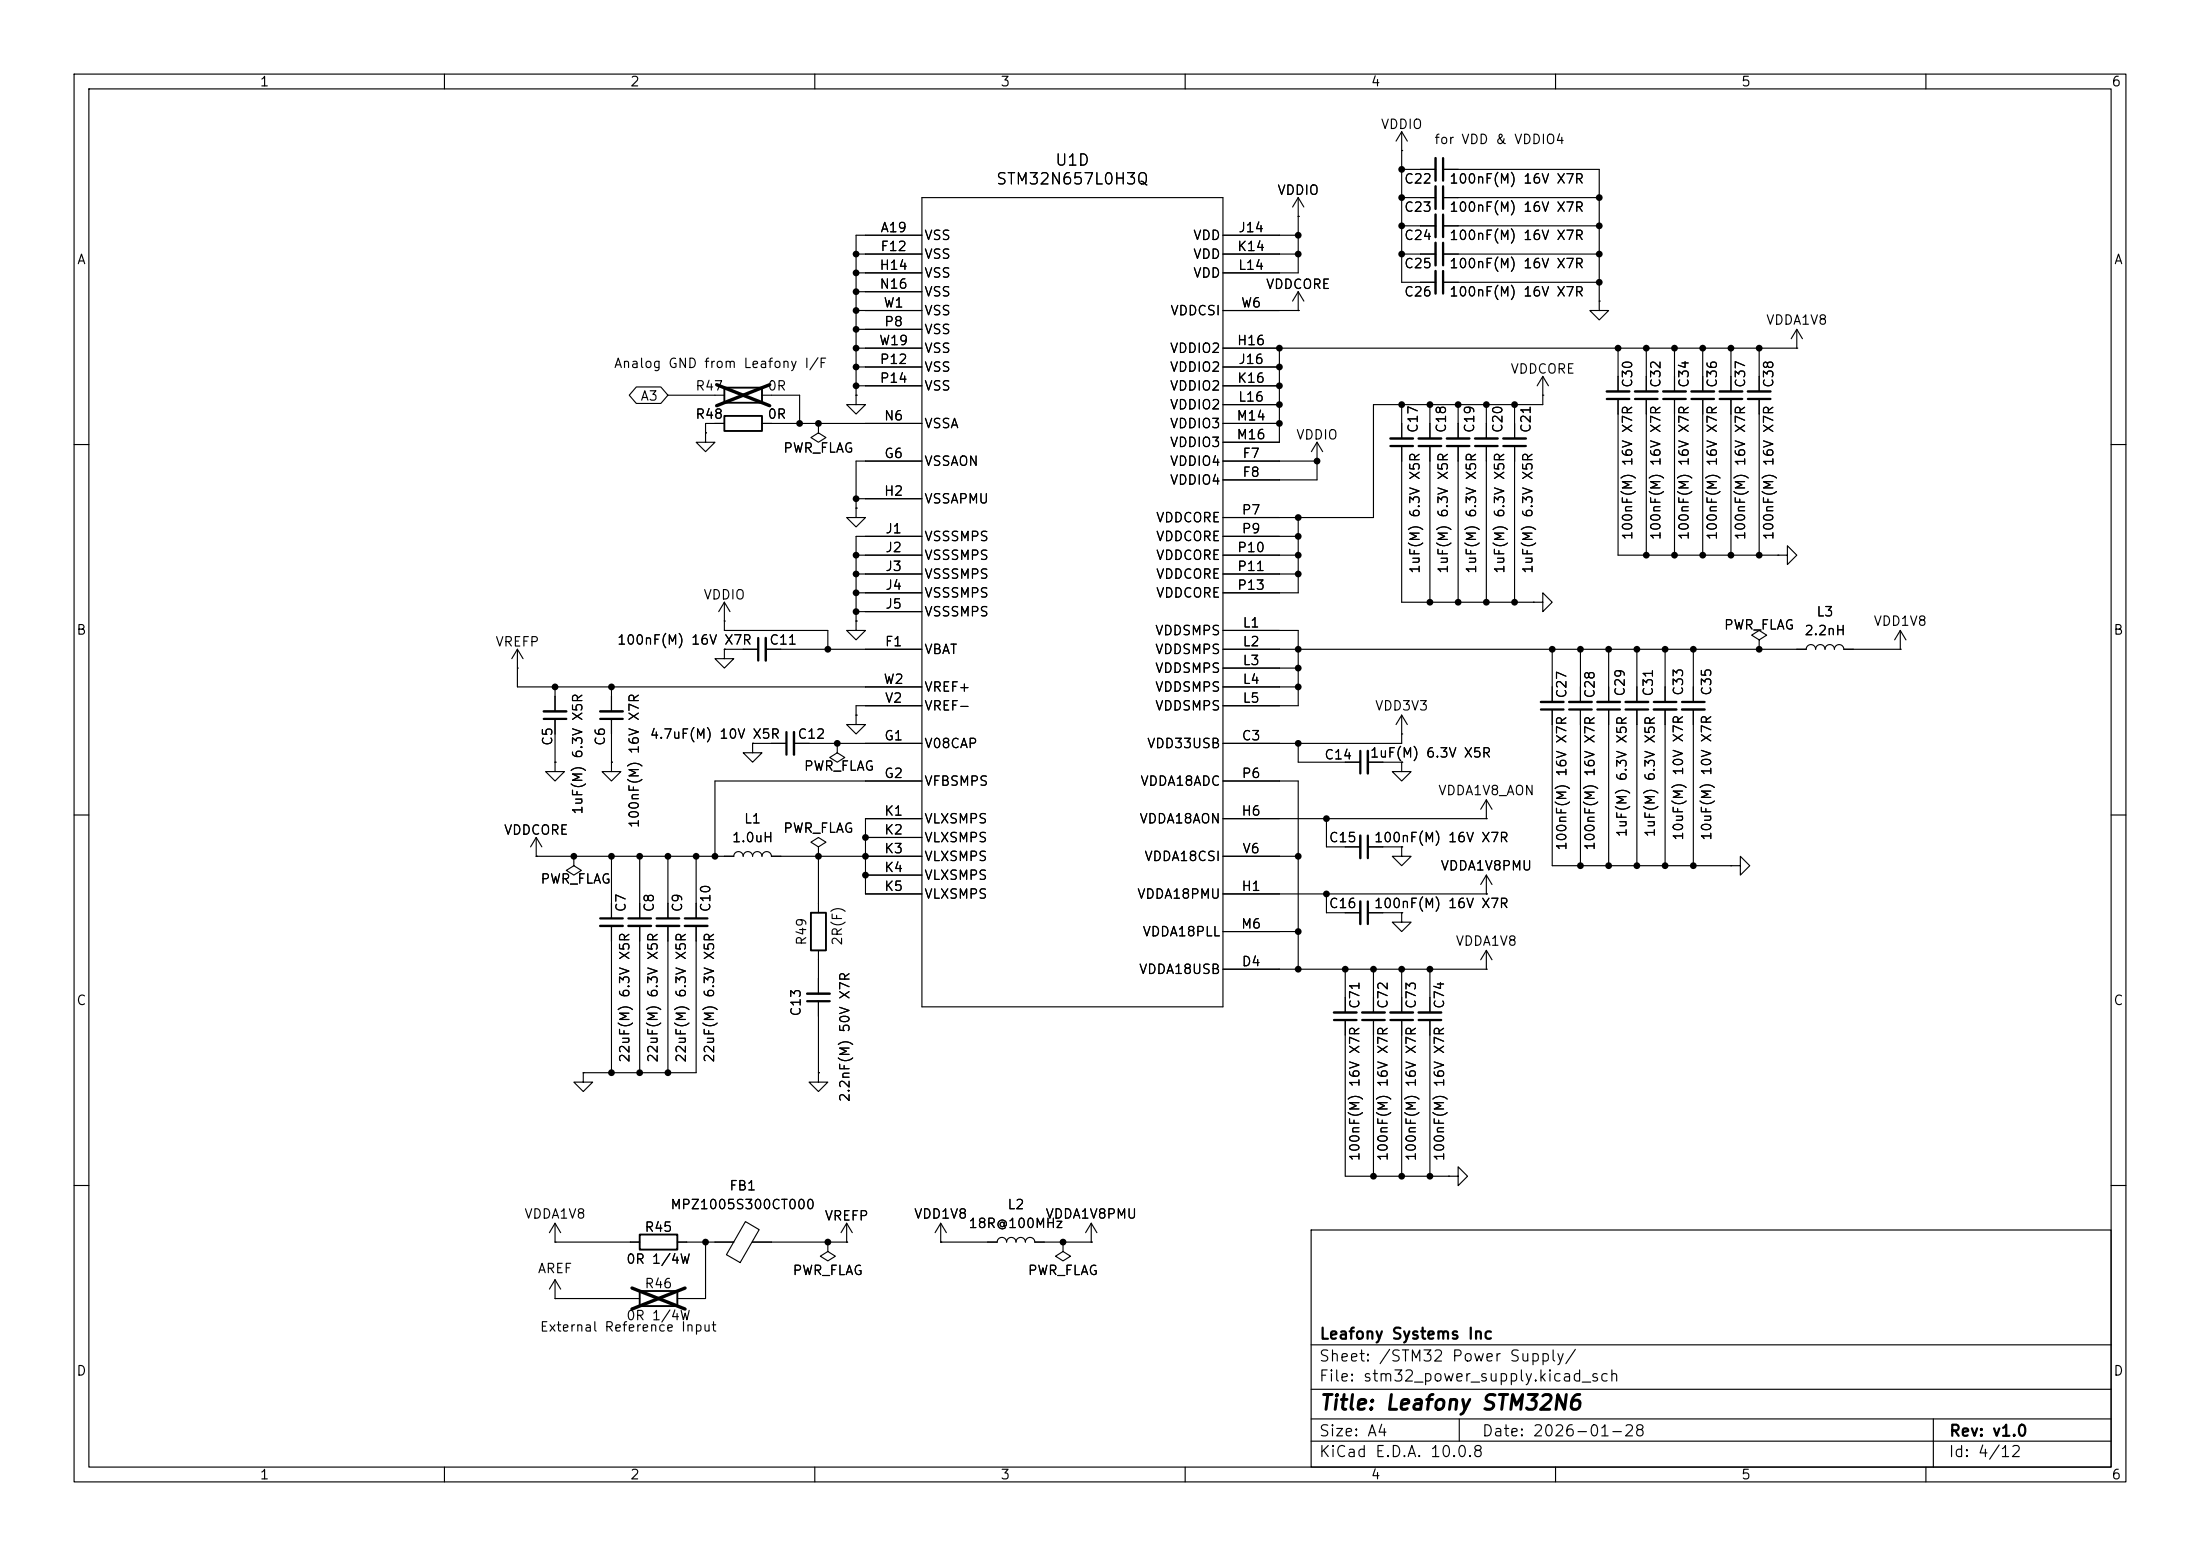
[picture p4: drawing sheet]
<svg xmlns="http://www.w3.org/2000/svg" width="297mm" height="210mm" viewBox="0 0 297 210" stroke-linecap="round" stroke-linejoin="round" font-family="sans-serif">
<g fill="none" stroke="#000" stroke-width=".15">
<path d="M10 10h277v190h-277zM12 12h273v186h-273zM60 10v2M110 10v2M160 10v2M189.2 17.8v20.3h4.6M189.2 17.8l-.7 1.3M189.2 17.8l.8 1.3M210 10v2M260 10v2M115.6 34.3h8.9M115.6 36.8h8.9"/>
<path d="M115.6 39.4h8.9M124.5 26.7h40.6v109.2h-40.6zM124.5 31.8h-8.9v21.5M165.1 34.3h10.2M165.1 31.8h10.2M175.3 29.2h.1M175.3 26.7l-.8 1.2M175.3 26.7l.7 1.2M175.3 26.7v10.1h-10.2M175.3 39.4v2.5M175.3 39.4l-.8 1.2M175.3 39.4l.7 1.2"/>
<path d="M189.2 20.3h.1M189.2 34.3h4.6M189.2 22.9h4.6M189.2 26.7h4.6M189.2 30.5h4.6M194.8 34.3h21.1M194.8 22.9h21.1v17.7M194.8 26.7h21.1M194.8 38.1h21.1M194.8 30.5h21.1M85.9 52.2h3.3l1 1.1-1 1.2h-3.3l-.9-1.2zM90.2 53.3h7.6"/>
<path d="M95.2 58.4v1.3h1.3l-1.3 1.3-1.2-1.3h1.2M95.2 58.4h.1M97.8 57.2h-2.6v1.2M102.9 57.2h21.6M102.9 53.3h5v3.9M110.5 57.2v1.2l1 .7-1 .6-1-.6 1-.7M110.5 57.2h.1M115.6 53.3v1.3h1.2l-1.2 1.3-1.3-1.3h1.3M115.6 53.3h.1M115.6 47h8.9M115.6 49.5h8.9M115.6 52.1h8.9"/>
<path d="M115.6 44.5h8.9M115.6 41.9h8.9M165.1 47h77.5M165.1 49.5h7.6M165.1 52.1h7.6M165.1 54.6h7.6M165.1 57.2h7.6M165.1 41.9h10.2M172.7 47v12.7h-7.6M175.3 41.9h.1M177.8 59.7l-.8 1.3M177.8 59.7l.8 1.3"/>
<path d="M177.8 59.7v5.1h-12.7M189.2 54.6v4.6M193 54.6v4.6M196.8 54.6v4.6M200.7 54.6v4.6M204.5 54.6v4.6M208.3 53.3h.1M208.3 50.8l-.8 1.3M208.3 50.8l.7 1.3M208.3 50.8v3.8h-22.9v15.3h-20.3M215.9 40.6v1.3h1.3l-1.3 1.3-1.3-1.3h1.3M215.9 40.6h.1"/>
<path d="M218.4 47v5.8M218.4 53.8v21.1h21.6M222.2 47v5.8M222.2 53.8v21.1M226.1 47v5.8M226.1 53.8v21.1M229.9 47v5.8M229.9 53.8v21.1M233.7 47v5.8M233.7 53.8v21.1M237.5 47v5.8M237.5 53.8v21.1"/>
<path d="M242.6 47h.1M242.6 44.5l-.8 1.2M242.6 44.5l.7 1.2M242.6 44.5v2.5M10 60h2M115.6 68.6v1.3h1.2l-1.2 1.2-1.3-1.2h1.3M115.6 68.6h.1M115.6 67.3h8.9M115.6 74.9h8.9M115.6 77.5h8.9M124.5 62.2h-8.9v6.4M124.5 72.4h-8.9v11.4"/>
<path d="M165.1 62.2h12.7M165.1 72.4h10.2M165.1 74.9h10.2M165.1 77.5h10.2M175.3 69.9v10.1h-10.2M177.8 62.2h.1M189.2 60.2v21.1h17.8M193 60.2v21.1M196.8 60.2v21.1M200.7 60.2v21.1M204.5 60.2v21.1M240 74.9h1.3v1.3l1.3-1.3-1.3-1.2v1.2"/>
<path d="M240 74.9h.1M285 60h2M69.8 90.2h.1M69.8 87.6l-.7 1.3M69.8 87.6l.8 1.3M69.8 87.6v5.1h54.7M74.9 92.7v3.3M74.9 97v5.9M82.5 92.7v3.3M82.5 97v5.9M97.8 87.6v1.3h1.3l-1.3 1.3-1.3-1.3h1.3M97.8 87.6h.1"/>
<path d="M97.8 83.8h.1M97.8 87.6h4.6M97.8 81.3v3.8h14v2.5M97.8 81.3l-.8 1.3M97.8 81.3l.8 1.3M103.4 87.6h21.1M115.6 96.5v1.3h1.2l-1.2 1.3-1.3-1.3h1.3M115.6 96.5h.1M115.6 83.8v1.3h1.2l-1.2 1.3-1.3-1.3h1.3M115.6 83.8h.1M115.6 80h8.9M115.6 82.6h8.9"/>
<path d="M124.5 95.3h-8.9v1.2M165.1 87.6h78.7a.64 .64 0 0 1 .7-.6 .64 .64 0 0 1 .6 .6 .64 .64 0 0 1 .6-.6 .64 .64 0 0 1 .7 .6 .64 .64 0 0 1 .6-.6 .64 .64 0 0 1 .6 .6 .64 .64 0 0 1 .7-.6 .64 .64 0 0 1 .6 .6h7.6M165.1 85.1h10.2v10.2h-10.2M165.1 90.2h10.2M165.1 92.7h10.2M189.2 99.1h.1M189.2 96.5v3.8h-24.1M189.2 96.5l-.7 1.3M189.2 96.5l.8 1.3M207 81.3h1.3v1.3l1.2-1.3-1.2-1.3v1.3M207 81.3h.1M209.5 87.6v7.1"/>
<path d="M209.5 95.8v21h24.2M213.4 87.6v7.1M213.4 95.8v21M217.2 87.6v7.1M217.2 95.8v21M221 87.6v7.1M221 95.8v21M224.8 87.6v7.1M224.8 95.8v21M228.6 87.6v7.1M228.6 95.8v21M237.5 86.4l1-.7-1-.6-1 .6 1 .7v1.2"/>
<path d="M237.5 87.6h.1M256.5 87.6h.1M256.5 85.1l-.7 1.3M256.5 85.1l.8 1.3M256.5 85.1v2.5M10 110h2M72.4 115.6h26.7a.64 .64 0 0 1 .6-.7 .64 .64 0 0 1 .6 .7 .64 .64 0 0 1 .7-.7 .64 .64 0 0 1 .6 .7 .64 .64 0 0 1 .6-.7 .64 .64 0 0 1 .7 .7 .64 .64 0 0 1 .6-.7 .64 .64 0 0 1 .6 .7h20.4M72.4 115.6h.1M72.4 113l-.8 1.3M72.4 113l.8 1.3M72.4 113v2.6M74.9 102.9v1.2h1.3l-1.3 1.3-1.2-1.3h1.2"/>
<path d="M74.9 102.9h.1M77.5 115.6v1.2l1 .7-1 .6-1-.6 1-.7M77.5 115.6h.1M82.5 102.9v1.2h1.3l-1.3 1.3-1.2-1.3h1.2M82.5 102.9h.1M82.5 115.6v8.4M86.4 115.6v8.4M90.2 115.6v8.4M94 115.6v8.4M101.6 100.3v1.3h1.3l-1.3 1.3-1.3-1.3h1.3M101.6 100.3h.1M101.6 100.3h4.6"/>
<path d="M107.2 100.3h17.3M110.5 114.3l1-.6-1-.7-1 .7 1 .6v1.3M110.5 115.6h.1M110.5 115.6v7.6M113 100.3v1.3l1 .6-1 .7-1-.7 1-.6M113 100.3h.1M116.8 113h7.7M116.8 118.1h7.7M124.5 105.4h-28v10.2M124.5 110.5h-7.7v10.2h7.7M165.1 105.4h10.2v25.4M165.1 115.6h10.2"/>
<path d="M165.1 110.5h35.6M175.3 100.3v2.6h8.3M179.1 110.5v3.8h4.5M184.7 114.3h4.5M184.7 102.9h4.5M189.2 114.3v1.3h-1.2l1.2 1.2 1.3-1.2h-1.3M189.2 114.3h.1M189.2 102.9v1.2h-1.2l1.2 1.3 1.3-1.3h-1.3M189.2 102.9h.1M200.7 110.5h.1M200.7 118.1l-.8 1.3M200.7 118.1l.7 1.3"/>
<path d="M200.7 108v2.5M200.7 118.1v2.6M200.7 108l-.8 1.2M200.7 108l.7 1.2M233.7 116.8h1.2v1.3l1.3-1.3-1.3-1.2v1.2M233.7 116.8h.1M285 110h2M82.5 125v19.8M86.4 125v19.8M90.2 125v19.8M94 125v19.8h-15.3M110.5 128.3v5.8"/>
<path d="M110.5 135.1v9.7M165.1 130.8h35.6M165.1 120.7h35.6M165.1 125.7h10.2M179.1 120.7v2.5h4.5M181.6 130.8v5.9M181.6 137.7v21.1h14M184.7 123.2h4.5M185.4 130.8v5.9M185.4 137.7v21.1M189.2 123.2v1.3h-1.2l1.2 1.2 1.3-1.2h-1.3M189.2 123.2h.1"/>
<path d="M189.2 130.8v5.9M189.2 137.7v21.1M193 130.8v5.9M193 137.7v21.1M200.7 120.7h.1M200.7 130.8h.1M200.7 128.3v2.5M200.7 128.3l-.8 1.2M200.7 128.3l.7 1.2M78.7 144.8v1.3h1.3l-1.3 1.2-1.2-1.2h1.2M78.7 144.8h.1M110.5 144.8v1.3h1.3l-1.3 1.2-1.3-1.2h1.3"/>
<path d="M110.5 144.8h.1M195.6 158.8h1.2v1.2l1.3-1.2-1.3-1.3v1.3M195.6 158.8h.1M10 160h2M74.9 167.6h.1M74.9 175.3h.1M74.9 167.6h11.5M74.9 165.1v2.5M74.9 172.7v2.6M74.9 165.1l-.7 1.3M74.9 165.1l.8 1.3M74.9 172.7l-.7 1.3"/>
<path d="M74.9 172.7l.8 1.3M74.9 175.3h11.5M91.4 167.6h7.7M95.2 167.6v7.7h-3.8M100.6 164.9l1.9 1.1-2.6 4.4-1.8-1.1zM101.5 167.6h12.8M111.8 167.6v1.3l1 .6-1 .7-1.1-.7 1.1-.6M111.8 167.6h.1M114.3 167.6h.1M114.3 165.1l-.8 1.3M114.3 165.1l.8 1.3M114.3 165.1v2.5"/>
<path d="M127 167.6h7.6a.64 .64 0 0 1 .7-.6 .64 .64 0 0 1 .6 .6 .64 .64 0 0 1 .6-.6 .64 .64 0 0 1 .7 .6 .64 .64 0 0 1 .6-.6 .64 .64 0 0 1 .6 .6 .64 .64 0 0 1 .7-.6 .64 .64 0 0 1 .6 .6h7.6M127 167.6h.1M127 165.1l-.8 1.3M127 165.1l.8 1.3M127 165.1v2.5M143.5 167.6v1.3l1 .6-1 .7-1-.7 1-.6M143.5 167.6h.1M147.3 167.6h.1M147.3 165.1l-.7 1.3M147.3 165.1l.8 1.3M147.3 165.1v2.5M177 166h108v32h-108z"/>
<path d="M285 160h2M60 198v2M110 198v2M160 198v2M177 194.5h108M177 191.5h108M177 187.5h108M177 181.5h108M197 191.5v3M210 198v2M260 198v2M261 191.5v6.5"/>
</g>
<g fill="none" stroke="#000" stroke-width=".3">
<path d="M194.8 21.3v3.1M194.8 25.1v3.1M194.8 29v3M194.8 32.8v3M194.8 36.6v3M216.9 53.8h3.1M220.7 53.8h3.1M224.5 53.8h3.1M228.3 53.8h3.1M232.2 53.8h3M236 53.8h3M187.7 60.2h3.1"/>
<path d="M191.5 60.2h3.1M195.3 60.2h3.1M199.1 60.2h3.1M202.9 60.2h3.1M73.4 97h3.1M81 97h3.1M102.4 86.1v3.1M106.2 98.8v3.1M208 95.8h3.1M211.8 95.8h3.1M215.6 95.8h3.1M219.5 95.8h3"/>
<path d="M223.3 94.7h3M227.1 94.7h3M183.6 101.3v3.1M184.7 112.8v3M81 124h3.1M84.8 124h3.1M88.6 124h3.1M92.5 124h3M109 135.1h3M180.1 137.7h3M183.9 137.7h3M184.7 121.7v3"/>
<path d="M187.7 137.7h3.1M191.5 137.7h3.1"/>
</g>
<g fill="none" stroke="#000" stroke-width=".33">
<path d="M193.8 21.3v3.1M193.8 25.1v3.1M193.8 29v3M193.8 32.8v3M193.8 36.6v3M187.7 59.2h3.1M191.5 59.2h3.1M195.3 59.2h3.1M199.1 59.2h3.1M202.9 59.2h3.1M216.9 52.8h3.1M220.7 52.8h3.1"/>
<path d="M224.5 52.8h3.1M228.3 52.8h3.1M232.2 52.8h3M236 52.8h3M73.4 96h3.1M81 96h3.1M103.4 86.1v3.1M107.2 98.8v3.1M208 94.7h3.1M211.8 94.7h3.1M215.6 94.7h3.1M219.5 94.7h3"/>
<path d="M223.3 95.8h3M227.1 95.8h3M183.6 112.8v3M184.7 101.3v3.1M81 125h3.1M84.8 125h3.1M88.6 125h3.1M92.5 125h3M109 134.1h3M180.1 136.7h3M183.6 121.7v3M183.9 136.7h3"/>
<path d="M187.7 136.7h3.1M191.5 136.7h3.1"/>
</g>
<path d="M97.8 56.1h5.1v2.1h-5.1zM97.8 52.3h5.1v2.1h-5.1zM109.5 123.2h2v5.1h-2zM86.4 166.6h5v2.1h-5zM86.4 174.2h5v2.1h-5z" fill="none" stroke="#000" stroke-width=".25"/>
<path d="M96.7 51.9l7.2 2.9M103.9 51.9l-7.2 2.9M85.3 173.8l7.2 2.9M92.5 173.8l-7.2 2.9" fill="none" stroke="#000" stroke-width=".46"/>
<g fill="#000">
<circle cx="115.6" cy="36.8" r=".46"/>
<circle cx="115.6" cy="34.3" r=".46"/>
<circle cx="115.6" cy="39.4" r=".46"/>
<circle cx="175.3" cy="31.8" r=".46"/>
<circle cx="175.3" cy="34.3" r=".46"/>
<circle cx="189.2" cy="22.9" r=".46"/>
<circle cx="189.2" cy="26.7" r=".46"/>
<circle cx="189.2" cy="34.3" r=".46"/>
<circle cx="189.2" cy="30.5" r=".46"/>
<circle cx="215.9" cy="30.5" r=".46"/>
<circle cx="215.9" cy="34.3" r=".46"/>
<circle cx="215.9" cy="26.7" r=".46"/>
<circle cx="215.9" cy="38.1" r=".46"/>
<circle cx="107.9" cy="57.2" r=".46"/>
<circle cx="110.5" cy="57.2" r=".46"/>
<circle cx="115.6" cy="41.9" r=".46"/>
<circle cx="115.6" cy="44.5" r=".46"/>
<circle cx="115.6" cy="49.5" r=".46"/>
<circle cx="115.6" cy="47" r=".46"/>
<circle cx="115.6" cy="52.1" r=".46"/>
<circle cx="172.7" cy="54.6" r=".46"/>
<circle cx="172.7" cy="47" r=".46"/>
<circle cx="172.7" cy="52.1" r=".46"/>
<circle cx="172.7" cy="57.2" r=".46"/>
<circle cx="172.7" cy="49.5" r=".46"/>
<circle cx="189.2" cy="54.6" r=".46"/>
<circle cx="193" cy="54.6" r=".46"/>
<circle cx="196.8" cy="54.6" r=".46"/>
<circle cx="200.7" cy="54.6" r=".46"/>
<circle cx="204.5" cy="54.6" r=".46"/>
<circle cx="218.4" cy="47" r=".46"/>
<circle cx="222.2" cy="47" r=".46"/>
<circle cx="226.1" cy="47" r=".46"/>
<circle cx="229.9" cy="47" r=".46"/>
<circle cx="233.7" cy="47" r=".46"/>
<circle cx="237.5" cy="47" r=".46"/>
<circle cx="115.6" cy="77.5" r=".46"/>
<circle cx="115.6" cy="67.3" r=".46"/>
<circle cx="115.6" cy="74.9" r=".46"/>
<circle cx="175.3" cy="72.4" r=".46"/>
<circle cx="175.3" cy="77.5" r=".46"/>
<circle cx="175.3" cy="74.9" r=".46"/>
<circle cx="175.3" cy="69.9" r=".46"/>
<circle cx="177.8" cy="62.2" r=".46"/>
<circle cx="222.2" cy="74.9" r=".46"/>
<circle cx="226.1" cy="74.9" r=".46"/>
<circle cx="229.9" cy="74.9" r=".46"/>
<circle cx="233.7" cy="74.9" r=".46"/>
<circle cx="237.5" cy="74.9" r=".46"/>
<circle cx="74.9" cy="92.7" r=".46"/>
<circle cx="82.5" cy="92.7" r=".46"/>
<circle cx="111.8" cy="87.6" r=".46"/>
<circle cx="115.6" cy="82.6" r=".46"/>
<circle cx="115.6" cy="80" r=".46"/>
<circle cx="175.3" cy="92.7" r=".46"/>
<circle cx="175.3" cy="87.6" r=".46"/>
<circle cx="175.3" cy="90.2" r=".46"/>
<circle cx="193" cy="81.3" r=".46"/>
<circle cx="196.8" cy="81.3" r=".46"/>
<circle cx="200.7" cy="81.3" r=".46"/>
<circle cx="204.5" cy="81.3" r=".46"/>
<circle cx="209.5" cy="87.6" r=".46"/>
<circle cx="213.4" cy="87.6" r=".46"/>
<circle cx="217.2" cy="87.6" r=".46"/>
<circle cx="221" cy="87.6" r=".46"/>
<circle cx="224.8" cy="87.6" r=".46"/>
<circle cx="228.6" cy="87.6" r=".46"/>
<circle cx="237.5" cy="87.6" r=".46"/>
<circle cx="77.5" cy="115.6" r=".46"/>
<circle cx="82.5" cy="115.6" r=".46"/>
<circle cx="86.4" cy="115.6" r=".46"/>
<circle cx="90.2" cy="115.6" r=".46"/>
<circle cx="94" cy="115.6" r=".46"/>
<circle cx="96.5" cy="115.6" r=".46"/>
<circle cx="110.5" cy="115.6" r=".46"/>
<circle cx="113" cy="100.3" r=".46"/>
<circle cx="116.8" cy="118.1" r=".46"/>
<circle cx="116.8" cy="113" r=".46"/>
<circle cx="116.8" cy="115.6" r=".46"/>
<circle cx="175.3" cy="100.3" r=".46"/>
<circle cx="175.3" cy="115.6" r=".46"/>
<circle cx="179.1" cy="110.5" r=".46"/>
<circle cx="213.4" cy="116.8" r=".46"/>
<circle cx="217.2" cy="116.8" r=".46"/>
<circle cx="221" cy="116.8" r=".46"/>
<circle cx="224.8" cy="116.8" r=".46"/>
<circle cx="228.6" cy="116.8" r=".46"/>
<circle cx="175.3" cy="125.7" r=".46"/>
<circle cx="175.3" cy="130.8" r=".46"/>
<circle cx="179.1" cy="120.7" r=".46"/>
<circle cx="181.6" cy="130.8" r=".46"/>
<circle cx="185.4" cy="130.8" r=".46"/>
<circle cx="189.2" cy="130.8" r=".46"/>
<circle cx="193" cy="130.8" r=".46"/>
<circle cx="82.5" cy="144.8" r=".46"/>
<circle cx="86.4" cy="144.8" r=".46"/>
<circle cx="90.2" cy="144.8" r=".46"/>
<circle cx="185.4" cy="158.8" r=".46"/>
<circle cx="189.2" cy="158.8" r=".46"/>
<circle cx="193" cy="158.8" r=".46"/>
<circle cx="95.2" cy="167.6" r=".46"/>
<circle cx="111.8" cy="167.6" r=".46"/>
<circle cx="143.5" cy="167.6" r=".46"/>
</g>
<text font-size="2" x="178" y="190.8">Title: Leafony STM32N6</text>
<g font-size="1.5">
<text x="142.3" y="22.7">U1D</text>
<text x="134.4" y="25.3">STM32N657L0H3Q</text>
<text x="178" y="184.1">Sheet: /STM32 Power Supply/</text>
<text x="178" y="181.1">Leafony Systems Inc</text>
<text x="178" y="186.8">File: stm32_power_supply.kicad_sch</text>
<text x="178" y="197">KiCad E.D.A. 10.0.8</text>
<text x="178" y="194.2">Size: A4</text>
<text x="200" y="194.2">Date: 2026-01-28</text>
<text x="263" y="197">Id: 4/12</text>
<text x="263" y="194.2">Rev: v1.0</text>
</g>
<g font-size="1.3">
<text x="35" y="12">1</text>
<text x="85" y="12">2</text>
<text x="135" y="12">3</text>
<text x="185" y="12">4</text>
<text x="235" y="12">5</text>
<text x="285" y="12">6</text>
<text x="186.3" y="17.7">VDDIO</text>
<text x="193.5" y="19.8">for VDD &amp; VDDIO4</text>
<text x="172.4" y="26.6">VDDIO</text>
<text x="189.5" y="25.1">C22</text>
<text x="189.5" y="28.9">C23</text>
<text x="195.6" y="25.1">100nF(M) 16V X7R</text>
<text x="195.6" y="28.9">100nF(M) 16V X7R</text>
<text x="10.3" y="36">A</text>
<text x="118.8" y="31.7">A19</text>
<text x="118.8" y="34.2">F12</text>
<text x="124.7" y="32.7">VSS</text>
<text x="124.7" y="35.3">VSS</text>
<text x="161" y="32.7">VDD</text>
<text x="161" y="35.3">VDD</text>
<text x="166.9" y="34.2">K14</text>
<text x="167.1" y="31.7">J14</text>
<text x="189.5" y="32.7">C24</text>
<text x="195.6" y="32.7">100nF(M) 16V X7R</text>
<text x="285.3" y="36">A</text>
<text x="118.6" y="36.7">H14</text>
<text x="118.6" y="39.3">N16</text>
<text x="119.2" y="41.8">W1</text>
<text x="124.7" y="37.8">VSS</text>
<text x="124.7" y="40.3">VSS</text>
<text x="161" y="37.8">VDD</text>
<text x="167.1" y="36.7">L14</text>
<text x="167.5" y="41.8">W6</text>
<text x="170.8" y="39.3">VDDCORE</text>
<text x="189.5" y="36.5">C25</text>
<text x="189.5" y="40.3">C26</text>
<text x="195.6" y="36.5">100nF(M) 16V X7R</text>
<text x="195.6" y="40.3">100nF(M) 16V X7R</text>
<text x="118.6" y="46.9">W19</text>
<text x="119.3" y="44.4">P8</text>
<text x="124.7" y="45.4">VSS</text>
<text x="124.7" y="42.9">VSS</text>
<text x="124.7" y="48">VSS</text>
<text x="157.8" y="48">VDDIO2</text>
<text x="157.9" y="42.9">VDDCSI</text>
<text x="166.9" y="46.9">H16</text>
<text x="238.3" y="44.1">VDDA1V8</text>
<text x="82.8" y="50">Analog GND from Leafony I/F</text>
<text x="93.8" y="53">R47</text>
<text x="103.5" y="53">0R</text>
<text x="118.7" y="49.4">P12</text>
<text x="118.7" y="52">P14</text>
<text x="124.7" y="50.5">VSS</text>
<text x="124.7" y="53">VSS</text>
<text x="157.8" y="50.5">VDDIO2</text>
<text x="157.8" y="53">VDDIO2</text>
<text x="166.9" y="52">K16</text>
<text x="167.1" y="49.4">J16</text>
<text x="203.8" y="50.7">VDDCORE</text>
<text x="220.7" y="52.4" transform="rotate(-90 220.7 52.4)">C30</text>
<text x="224.5" y="52.4" transform="rotate(-90 224.5 52.4)">C32</text>
<text x="228.3" y="52.4" transform="rotate(-90 228.3 52.4)">C34</text>
<text x="232.1" y="52.4" transform="rotate(-90 232.1 52.4)">C36</text>
<text x="235.9" y="52.4" transform="rotate(-90 235.9 52.4)">C37</text>
<text x="239.7" y="52.4" transform="rotate(-90 239.7 52.4)">C38</text>
<text x="86.4" y="54.4">A3</text>
<text x="93.8" y="56.8">R48</text>
<text x="103.5" y="56.8">0R</text>
<text x="119.3" y="57.1">N6</text>
<text x="124.7" y="58.1">VSSA</text>
<text x="157.8" y="55.6">VDDIO2</text>
<text x="157.8" y="58.1">VDDIO3</text>
<text x="166.8" y="57.1">M14</text>
<text x="166.8" y="59.6">M16</text>
<text x="167.1" y="54.5">L16</text>
<text x="174.9" y="59.6">VDDIO</text>
<text x="191.7" y="58.5" transform="rotate(-90 191.7 58.5)">C17</text>
<text x="195.5" y="58.5" transform="rotate(-90 195.5 58.5)">C18</text>
<text x="199.3" y="58.5" transform="rotate(-90 199.3 58.5)">C19</text>
<text x="203.1" y="58.5" transform="rotate(-90 203.1 58.5)">C20</text>
<text x="207" y="58.5" transform="rotate(-90 207 58.5)">C21</text>
<text x="105.6" y="61.4">PWR_FLAG</text>
<text x="119.3" y="62.1">G6</text>
<text x="124.7" y="63.2">VSSAON</text>
<text x="157.8" y="63.2">VDDIO4</text>
<text x="157.8" y="65.7">VDDIO4</text>
<text x="157.8" y="60.7">VDDIO3</text>
<text x="167.6" y="62.1">F7</text>
<text x="167.6" y="64.7">F8</text>
<text x="119.3" y="67.2">H2</text>
<text x="124.7" y="68.3">VSSAPMU</text>
<text x="156" y="70.8">VDDCORE</text>
<text x="167.5" y="69.8">P7</text>
<text x="119.4" y="72.3">J1</text>
<text x="119.4" y="74.8">J2</text>
<text x="119.4" y="77.4">J3</text>
<text x="124.7" y="73.4">VSSSMPS</text>
<text x="124.7" y="75.9">VSSSMPS</text>
<text x="156" y="73.4">VDDCORE</text>
<text x="156" y="75.9">VDDCORE</text>
<text x="166.9" y="74.8">P10</text>
<text x="166.9" y="77.4">P11</text>
<text x="167.5" y="72.3">P9</text>
<text x="192" y="77.5" transform="rotate(-90 192 77.5)">1uF(M) 6.3V X5R</text>
<text x="195.8" y="77.5" transform="rotate(-90 195.8 77.5)">1uF(M) 6.3V X5R</text>
<text x="199.6" y="77.5" transform="rotate(-90 199.6 77.5)">1uF(M) 6.3V X5R</text>
<text x="203.4" y="77.5" transform="rotate(-90 203.4 77.5)">1uF(M) 6.3V X5R</text>
<text x="207.2" y="77.5" transform="rotate(-90 207.2 77.5)">1uF(M) 6.3V X5R</text>
<text x="220.7" y="73" transform="rotate(-90 220.7 73)">100nF(M) 16V X7R</text>
<text x="224.5" y="73" transform="rotate(-90 224.5 73)">100nF(M) 16V X7R</text>
<text x="228.3" y="73" transform="rotate(-90 228.3 73)">100nF(M) 16V X7R</text>
<text x="232.1" y="73" transform="rotate(-90 232.1 73)">100nF(M) 16V X7R</text>
<text x="235.9" y="73" transform="rotate(-90 235.9 73)">100nF(M) 16V X7R</text>
<text x="239.7" y="73" transform="rotate(-90 239.7 73)">100nF(M) 16V X7R</text>
<text x="94.9" y="81.2">VDDIO</text>
<text x="119.4" y="79.9">J4</text>
<text x="119.4" y="82.5">J5</text>
<text x="124.7" y="78.4">VSSSMPS</text>
<text x="124.7" y="81">VSSSMPS</text>
<text x="124.7" y="83.5">VSSSMPS</text>
<text x="156" y="78.4">VDDCORE</text>
<text x="156" y="81">VDDCORE</text>
<text x="166.9" y="79.9">P13</text>
<text x="245.1" y="83.5">L3</text>
<text x="10.2" y="86">B</text>
<text x="66.8" y="87.6">VREFP</text>
<text x="83.2" y="87.3">100nF(M) 16V X7R</text>
<text x="103.8" y="87.3">C11</text>
<text x="119.4" y="87.5">F1</text>
<text x="124.7" y="88.6">VBAT</text>
<text x="155.8" y="86.1">VDDSMPS</text>
<text x="155.8" y="88.6">VDDSMPS</text>
<text x="167.7" y="85">L1</text>
<text x="167.7" y="87.5">L2</text>
<text x="232.6" y="85.3">PWR_FLAG</text>
<text x="243.5" y="86.1">2.2nH</text>
<text x="252.8" y="84.8">VDD1V8</text>
<text x="285.2" y="86">B</text>
<text x="119.2" y="92.6">W2</text>
<text x="119.4" y="95.2">V2</text>
<text x="124.7" y="93.7">VREF+</text>
<text x="155.8" y="91.1">VDDSMPS</text>
<text x="155.8" y="93.7">VDDSMPS</text>
<text x="167.7" y="90.1">L3</text>
<text x="167.7" y="92.6">L4</text>
<text x="167.7" y="95.2">L5</text>
<text x="211.8" y="94.4" transform="rotate(-90 211.8 94.4)">C27</text>
<text x="215.6" y="94.4" transform="rotate(-90 215.6 94.4)">C28</text>
<text x="219.7" y="94.1" transform="rotate(-90 219.7 94.1)">C29</text>
<text x="223.5" y="94.1" transform="rotate(-90 223.5 94.1)">C31</text>
<text x="227.5" y="94" transform="rotate(-90 227.5 94)">C33</text>
<text x="231.3" y="94" transform="rotate(-90 231.3 94)">C35</text>
<text x="74.9" y="100.8" transform="rotate(-90 74.9 100.8)">C5</text>
<text x="82" y="100.8" transform="rotate(-90 82 100.8)">C6</text>
<text x="87.6" y="100">4.7uF(M) 10V X5R</text>
<text x="107.6" y="100">C12</text>
<text x="119.3" y="100.2">G1</text>
<text x="124.7" y="101.3">V08CAP</text>
<text x="124.7" y="96.2">VREF-</text>
<text x="154.8" y="101.3">VDD33USB</text>
<text x="155.8" y="96.2">VDDSMPS</text>
<text x="167.5" y="100.2">C3</text>
<text x="185.5" y="96.2">VDD3V3</text>
<text x="108.4" y="104.3">PWR_FLAG</text>
<text x="119.3" y="105.3">G2</text>
<text x="124.7" y="106.4">VFBSMPS</text>
<text x="153.9" y="106.4">VDDA18ADC</text>
<text x="167.5" y="105.3">P6</text>
<text x="178.7" y="102.8">C14</text>
<text x="184.9" y="102.6">1uF(M) 6.3V X5R</text>
<text x="194.1" y="107.6">VDDA1V8_AON</text>
<text x="67.9" y="113">VDDCORE</text>
<text x="78.9" y="110" transform="rotate(-90 78.9 110)">1uF(M) 6.3V X5R</text>
<text x="86.6" y="111.9" transform="rotate(-90 86.6 111.9)">100nF(M) 16V X7R</text>
<text x="98.7" y="114">1.0uH</text>
<text x="100.4" y="111.5">L1</text>
<text x="105.6" y="112.7">PWR_FLAG</text>
<text x="119.3" y="110.4">K1</text>
<text x="119.3" y="112.9">K2</text>
<text x="124.7" y="111.5">VLXSMPS</text>
<text x="124.7" y="114">VLXSMPS</text>
<text x="153.7" y="111.5">VDDA18AON</text>
<text x="167.5" y="110.4">H6</text>
<text x="179.3" y="114">C15</text>
<text x="185.4" y="114">100nF(M) 16V X7R</text>
<text x="219.9" y="113.1" transform="rotate(-90 219.9 113.1)">1uF(M) 6.3V X5R</text>
<text x="223.7" y="113.1" transform="rotate(-90 223.7 113.1)">1uF(M) 6.3V X5R</text>
<text x="227.5" y="113.6" transform="rotate(-90 227.5 113.6)">10uF(M) 10V X7R</text>
<text x="231.3" y="113.6" transform="rotate(-90 231.3 113.6)">10uF(M) 10V X7R</text>
<text x="72.9" y="119.6">PWR_FLAG</text>
<text x="119.3" y="115.5">K3</text>
<text x="119.3" y="118">K4</text>
<text x="124.7" y="116.5">VLXSMPS</text>
<text x="124.7" y="119.1">VLXSMPS</text>
<text x="154.4" y="116.5">VDDA18CSI</text>
<text x="167.6" y="115.5">V6</text>
<text x="194.4" y="117.8">VDDA1V8PMU</text>
<text x="211.8" y="114.9" transform="rotate(-90 211.8 114.9)">100nF(M) 16V X7R</text>
<text x="215.6" y="114.9" transform="rotate(-90 215.6 114.9)">100nF(M) 16V X7R</text>
<text x="84.8" y="123.2" transform="rotate(-90 84.8 123.2)">C7</text>
<text x="88.6" y="123.2" transform="rotate(-90 88.6 123.2)">C8</text>
<text x="92.4" y="123.2" transform="rotate(-90 92.4 123.2)">C9</text>
<text x="96.2" y="123.2" transform="rotate(-90 96.2 123.2)">C10</text>
<text x="119.3" y="120.6">K5</text>
<text x="124.7" y="121.6">VLXSMPS</text>
<text x="153.4" y="121.6">VDDA18PMU</text>
<text x="167.5" y="125.6">M6</text>
<text x="167.5" y="120.6">H1</text>
<text x="179.3" y="122.9">C16</text>
<text x="185.4" y="122.9">100nF(M) 16V X7R</text>
<text x="109.2" y="127.7" transform="rotate(-90 109.2 127.7)">R49</text>
<text x="114" y="127.7" transform="rotate(-90 114 127.7)">2R(F)</text>
<text x="153.7" y="131.8">VDDA18USB</text>
<text x="154.2" y="126.7">VDDA18PLL</text>
<text x="167.5" y="130.7">D4</text>
<text x="196.4" y="128">VDDA1V8</text>
<text x="10.2" y="136">C</text>
<text x="108.4" y="137.3" transform="rotate(-90 108.4 137.3)">C13</text>
<text x="183.8" y="136.3" transform="rotate(-90 183.8 136.3)">C71</text>
<text x="187.7" y="136.3" transform="rotate(-90 187.7 136.3)">C72</text>
<text x="191.5" y="136.3" transform="rotate(-90 191.5 136.3)">C73</text>
<text x="195.3" y="136.3" transform="rotate(-90 195.3 136.3)">C74</text>
<text x="285.2" y="136">C</text>
<text x="85.3" y="143.5" transform="rotate(-90 85.3 143.5)">22uF(M) 6.3V X5R</text>
<text x="89.1" y="143.5" transform="rotate(-90 89.1 143.5)">22uF(M) 6.3V X5R</text>
<text x="92.9" y="143.5" transform="rotate(-90 92.9 143.5)">22uF(M) 6.3V X5R</text>
<text x="96.7" y="143.5" transform="rotate(-90 96.7 143.5)">22uF(M) 6.3V X5R</text>
<text x="115" y="148.8" transform="rotate(-90 115 148.8)">2.2nF(M) 50V X7R</text>
<text x="98.4" y="161">FB1</text>
<text x="183.8" y="156.8" transform="rotate(-90 183.8 156.8)">100nF(M) 16V X7R</text>
<text x="187.7" y="156.8" transform="rotate(-90 187.7 156.8)">100nF(M) 16V X7R</text>
<text x="191.5" y="156.8" transform="rotate(-90 191.5 156.8)">100nF(M) 16V X7R</text>
<text x="195.3" y="156.8" transform="rotate(-90 195.3 156.8)">100nF(M) 16V X7R</text>
<text x="70.7" y="164.8">VDDA1V8</text>
<text x="86.9" y="166.6">R45</text>
<text x="90.4" y="163.5">MPZ1005S300CT000</text>
<text x="111.2" y="165">VREFP</text>
<text x="123.3" y="164.8">VDD1V8</text>
<text x="130.7" y="166.1">18R@100MHz</text>
<text x="135.9" y="163.5">L2</text>
<text x="141.1" y="164.8">VDDA1V8PMU</text>
<text x="72.5" y="172.2">AREF</text>
<text x="84.4" y="170.9">0R 1/4W</text>
<text x="106.9" y="172.4">PWR_FLAG</text>
<text x="138.7" y="172.4">PWR_FLAG</text>
<text x="84.4" y="178.5">0R 1/4W</text>
<text x="86.9" y="174.2">R46</text>
<text x="10.2" y="186">D</text>
<text x="72.8" y="180">External Reference Input</text>
<text x="285.2" y="186">D</text>
<text x="35" y="200">1</text>
<text x="85" y="200">2</text>
<text x="135" y="200">3</text>
<text x="185" y="200">4</text>
<text x="235" y="200">5</text>
<text x="285" y="200">6</text>
</g>
</svg>
